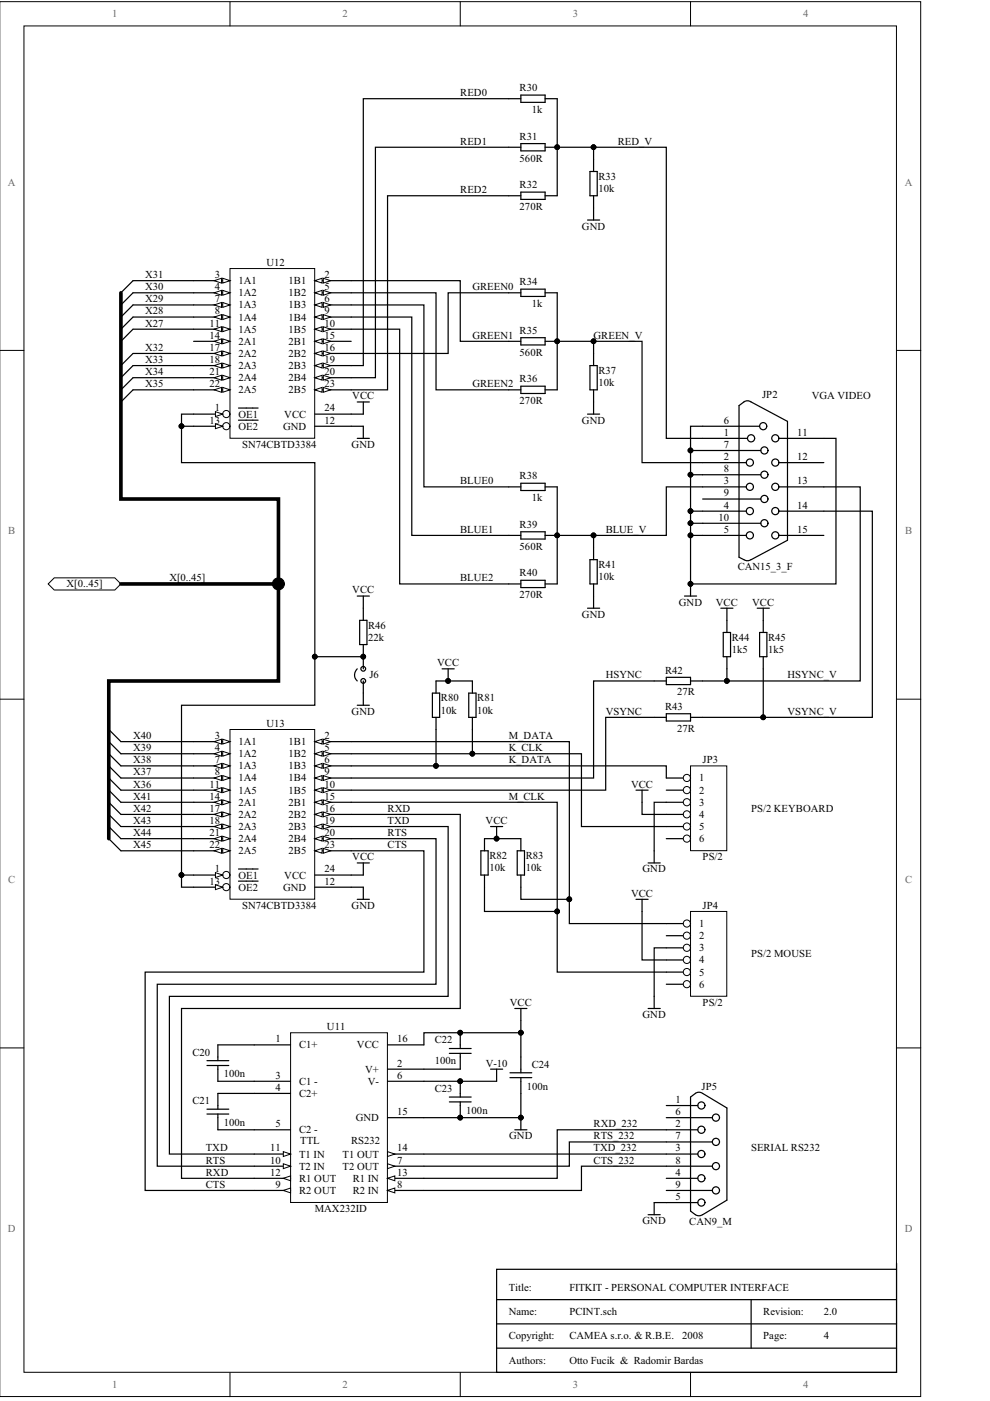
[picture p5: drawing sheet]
<svg xmlns="http://www.w3.org/2000/svg" width="210mm" height="297mm" viewBox="0 0 210 297" stroke-linecap="round" stroke-linejoin="round" font-family="sans-serif">
<path d="M0 .4h195.2v295.7h-195.2z" fill="none" stroke="#000" stroke-width=".21"/>
<path d="M5.1 5.5h185v285.5h-185z" fill="#fff"/>
<g fill="none" stroke="#000" stroke-width=".21">
<path d="M5.1 5.5h185v285.5h-185zM48.8 .4v5.1M97.6 .4v5.1M146.4 .4v5.1M0 74.3h5.1M190.1 74.3h5.1M0 148.2h5.1M190.1 148.2h5.1M0 222.2h5.1M190.1 222.2h5.1M48.8 291v5.1M97.6 291v5.1"/>
<path d="M146.4 291v5.1"/>
<circle cx="118.1" cy="31.2" r=".5"/>
<circle cx="125.8" cy="31.2" r=".5"/>
<circle cx="118.1" cy="72.4" r=".5"/>
<circle cx="125.8" cy="72.4" r=".5"/>
<circle cx="38.5" cy="90.4" r=".5"/>
<circle cx="146.4" cy="95.5" r=".5"/>
<circle cx="118.1" cy="113.5" r=".5"/>
<circle cx="125.8" cy="113.5" r=".5"/>
<circle cx="146.4" cy="100.6" r=".5"/>
<circle cx="146.4" cy="113.5" r=".5"/>
<circle cx="146.4" cy="110.9" r=".5"/>
<circle cx="146.4" cy="108.4" r=".5"/>
<circle cx="66.7" cy="139.2" r=".5"/>
<circle cx="77" cy="139.2" r=".5"/>
<circle cx="146.4" cy="123.8" r=".5"/>
<circle cx="95" cy="144.4" r=".5"/>
<circle cx="100.1" cy="159.8" r=".5"/>
<circle cx="154.1" cy="144.4" r=".5"/>
<circle cx="161.8" cy="152.1" r=".5"/>
<circle cx="92.4" cy="162.4" r=".5"/>
<circle cx="105.3" cy="177.8" r=".5"/>
<circle cx="38.5" cy="185.5" r=".5"/>
<circle cx="118.1" cy="193.2" r=".5"/>
<circle cx="120.7" cy="190.7" r=".5"/>
<circle cx="97.6" cy="219" r=".5"/>
<circle cx="110.4" cy="219" r=".5"/>
<circle cx="97.6" cy="229.2" r=".5"/>
<circle cx="97.6" cy="237" r=".5"/>
<circle cx="110.4" cy="237" r=".5"/>
</g>
<g fill="#000">
<circle cx="118.1" cy="31.2" r=".5"/>
<circle cx="125.8" cy="31.2" r=".5"/>
<circle cx="118.1" cy="72.4" r=".5"/>
<circle cx="125.8" cy="72.4" r=".5"/>
<circle cx="38.5" cy="90.4" r=".5"/>
<circle cx="146.4" cy="95.5" r=".5"/>
<circle cx="118.1" cy="113.5" r=".5"/>
<circle cx="125.8" cy="113.5" r=".5"/>
<circle cx="146.4" cy="100.6" r=".5"/>
<circle cx="146.4" cy="113.5" r=".5"/>
<circle cx="146.4" cy="110.9" r=".5"/>
<circle cx="146.4" cy="108.4" r=".5"/>
<circle cx="66.7" cy="139.2" r=".5"/>
<circle cx="77" cy="139.2" r=".5"/>
<circle cx="146.4" cy="123.8" r=".5"/>
<circle cx="95" cy="144.4" r=".5"/>
<circle cx="100.1" cy="159.8" r=".5"/>
<circle cx="154.1" cy="144.4" r=".5"/>
<circle cx="161.8" cy="152.1" r=".5"/>
<circle cx="92.4" cy="162.4" r=".5"/>
<circle cx="105.3" cy="177.8" r=".5"/>
<circle cx="38.5" cy="185.5" r=".5"/>
<circle cx="118.1" cy="193.2" r=".5"/>
<circle cx="120.7" cy="190.7" r=".5"/>
<circle cx="97.6" cy="219" r=".5"/>
<circle cx="110.4" cy="219" r=".5"/>
<circle cx="97.6" cy="229.2" r=".5"/>
<circle cx="97.6" cy="237" r=".5"/>
<circle cx="110.4" cy="237" r=".5"/>
</g>
<g fill="none" stroke="#000" stroke-width=".26">
<path d="M107.9 20.9h2.5M107.9 31.2h2.5M110.4 20.2h5.2v1.5h-5.2zM110.4 30.4h5.2v1.6h-5.2zM115.6 20.9h2.5M115.6 31.2h2.5M125.1 36.4h1.5v5.1h-1.5zM125.9 31.2v5.2M124.6 46.6h2.5M125.9 41.5v5.1M125.1 77.5h1.5v5.2h-1.5zM125.9 72.4v5.1"/>
<path d="M124.6 87.8h2.5M125.9 82.7v5.1M125.1 118.7h1.5v5.1h-1.5zM125.9 113.5v5.2M124.6 128.9h2.5M125.9 123.8v5.1M138.7 144.4h2.6M138.7 152.1h2.6M141.3 143.6h5.1v1.6h-5.1zM141.3 151.3h5.1v1.6h-5.1zM146.4 144.4h2.6M146.4 152.1h2.6"/>
</g>
<path d="M11.5 122.5h12.8l1.3 1.3-1.3 1.3h-12.8l-1.3-1.3z" fill-rule="evenodd" fill="#fff"/>
<g fill="none" stroke="#000" stroke-width=".21">
<path d="M11.5 122.5h12.8l1.3 1.3-1.3 1.3h-12.8l-1.3-1.3z"/>
<circle cx="146.4" cy="95.5" r=".5"/>
<circle cx="146.4" cy="100.6" r=".5"/>
<circle cx="146.4" cy="113.5" r=".5"/>
<circle cx="146.4" cy="110.9" r=".5"/>
<circle cx="146.4" cy="108.4" r=".5"/>
<circle cx="146.4" cy="123.8" r=".5"/>
</g>
<g fill="none" stroke="#000" stroke-width=".26">
<path d="M118.1 31.2h23.2v61.7h17.2M118.1 72.4h18v25.7h22.1M146.4 95.5h14.9M149 90.4h12.1M159.3 85.2a1.27 1.27 0 0 0-1.6 0l-1 .8v32.1l1 .6M159.3 85.2l7.7 4.1v25.2l-7.7 4.2M165.2 92.9h9.5M165.2 98.1h9.5M146.4 100.7h14.9M146.4 108.4h11.8M146.4 110.9h14.9M146.4 113.5h11.8"/>
<path d="M149 105.8h12.3M158.2 103.2h-16.9v10.3h-23.2M159.2 118.6a1.27 1.27 0 0 1-1.5 0M165.2 103.2h17.2v41.2h-33.4M165.2 108.4h19.8v43.7h-36M165.2 113.5h9.5M145.1 126.4h2.6M146.4 123.8v2.6"/>
<circle cx="159" cy="98.1" r=".76"/>
<circle cx="159.2" cy="92.9" r=".76"/>
<circle cx="161.8" cy="90.4" r=".76"/>
<circle cx="162.1" cy="95.5" r=".76"/>
<circle cx="164.4" cy="98.1" r=".76"/>
<circle cx="164.4" cy="92.9" r=".76"/>
<circle cx="159" cy="113.5" r=".76"/>
<circle cx="159" cy="108.4" r=".76"/>
<circle cx="159" cy="103.2" r=".76"/>
<circle cx="162.1" cy="105.8" r=".76"/>
<circle cx="162.1" cy="110.9" r=".76"/>
<circle cx="162.1" cy="100.6" r=".76"/>
<circle cx="164.4" cy="113.5" r=".76"/>
<circle cx="164.4" cy="108.4" r=".76"/>
<circle cx="164.4" cy="103.2" r=".76"/>
</g>
<g fill="#000">
<circle cx="146.4" cy="95.5" r=".5"/>
<circle cx="146.4" cy="100.6" r=".5"/>
<circle cx="146.4" cy="113.5" r=".5"/>
<circle cx="146.4" cy="110.9" r=".5"/>
<circle cx="146.4" cy="108.4" r=".5"/>
<circle cx="146.4" cy="123.8" r=".5"/>
</g>
<path d="M146.4 162.4h7.7v18h-7.7z" fill="#fff"/>
<path d="M146.4 162.4h7.7v18h-7.7z" fill="none" stroke="#000" stroke-width=".21"/>
<path d="M141.3 165h5.1" fill="none" stroke="#000" stroke-width=".26"/>
<circle cx="145.6" cy="164.9" r=".76" fill="#fff"/>
<circle cx="145.6" cy="164.9" r=".76" fill="none" stroke="#000" stroke-width=".21"/>
<path d="M141.3 167.5h5.1" fill="none" stroke="#000" stroke-width=".26"/>
<circle cx="145.6" cy="167.5" r=".76" fill="#fff"/>
<circle cx="145.6" cy="167.5" r=".76" fill="none" stroke="#000" stroke-width=".21"/>
<path d="M141.3 170.1h5.1" fill="none" stroke="#000" stroke-width=".26"/>
<circle cx="145.6" cy="170.1" r=".76" fill="#fff"/>
<circle cx="145.6" cy="170.1" r=".76" fill="none" stroke="#000" stroke-width=".21"/>
<path d="M141.3 172.7h5.1" fill="none" stroke="#000" stroke-width=".26"/>
<circle cx="145.6" cy="172.7" r=".76" fill="#fff"/>
<circle cx="145.6" cy="172.7" r=".76" fill="none" stroke="#000" stroke-width=".21"/>
<path d="M141.3 175.2h5.1" fill="none" stroke="#000" stroke-width=".26"/>
<circle cx="145.6" cy="175.2" r=".76" fill="#fff"/>
<circle cx="145.6" cy="175.2" r=".76" fill="none" stroke="#000" stroke-width=".21"/>
<path d="M141.3 177.8h5.1" fill="none" stroke="#000" stroke-width=".26"/>
<circle cx="145.6" cy="177.8" r=".76" fill="#fff"/>
<circle cx="145.6" cy="177.8" r=".76" fill="none" stroke="#000" stroke-width=".21"/>
<path d="M146.4 193.2h7.7v18h-7.7z" fill="#fff"/>
<path d="M146.4 193.2h7.7v18h-7.7z" fill="none" stroke="#000" stroke-width=".21"/>
<path d="M141.3 195.8h5.1" fill="none" stroke="#000" stroke-width=".26"/>
<circle cx="145.6" cy="195.8" r=".76" fill="#fff"/>
<circle cx="145.6" cy="195.8" r=".76" fill="none" stroke="#000" stroke-width=".21"/>
<path d="M141.3 198.4h5.1" fill="none" stroke="#000" stroke-width=".26"/>
<circle cx="145.6" cy="198.4" r=".76" fill="#fff"/>
<circle cx="145.6" cy="198.4" r=".76" fill="none" stroke="#000" stroke-width=".21"/>
<path d="M141.3 201h5.1" fill="none" stroke="#000" stroke-width=".26"/>
<circle cx="145.6" cy="200.9" r=".76" fill="#fff"/>
<circle cx="145.6" cy="200.9" r=".76" fill="none" stroke="#000" stroke-width=".21"/>
<path d="M141.3 203.5h5.1" fill="none" stroke="#000" stroke-width=".26"/>
<circle cx="145.6" cy="203.5" r=".76" fill="#fff"/>
<circle cx="145.6" cy="203.5" r=".76" fill="none" stroke="#000" stroke-width=".21"/>
<path d="M141.3 206.1h5.1" fill="none" stroke="#000" stroke-width=".26"/>
<circle cx="145.6" cy="206.1" r=".76" fill="#fff"/>
<circle cx="145.6" cy="206.1" r=".76" fill="none" stroke="#000" stroke-width=".21"/>
<path d="M141.3 208.7h5.1" fill="none" stroke="#000" stroke-width=".26"/>
<circle cx="145.6" cy="208.7" r=".76" fill="#fff"/>
<circle cx="145.6" cy="208.7" r=".76" fill="none" stroke="#000" stroke-width=".21"/>
<g fill="none" stroke="#000" stroke-width=".26">
<path d="M107.9 41.5h2.5M110.4 40.7h5.2v1.6h-5.2zM115.6 41.5h2.5M107.9 62.1h2.5M107.9 72.4h2.5M110.4 61.3h5.2v1.6h-5.2zM110.4 71.6h5.2v1.5h-5.2zM115.6 62.1h2.5M115.6 72.4h2.5M107.9 82.7h2.5M110.4 81.9h5.2v1.5h-5.2zM115.6 82.7h2.5"/>
<path d="M107.9 103.2h2.5M107.9 113.5h2.5M110.4 102.5h5.2v1.5h-5.2zM110.4 112.7h5.2v1.6h-5.2zM115.6 103.2h2.5M115.6 113.5h2.5M107.9 123.8h2.5M110.4 123h5.2v1.6h-5.2zM115.6 123.8h2.5M134.8 167.5h2.6M136.1 167.5v5.2h5.2M141.3 170.1h-2.6v12.9"/>
<path d="M134.8 190.7h2.6M136.1 190.7v12.8h5.2M137.4 183h2.6M137.4 213.8h2.6M141.3 201h-2.6v12.8M141.3 234.4h6.7M141.3 237h9.7M141.3 239.5h6.7M147.4 231.8a1.27 1.27 0 0 1 1.6 0l5.1 3.1v19.6l-5.1 3M147.4 231.8l-1 .8v24.2l1 .7a1.27 1.27 0 0 0 1.6 0M141.3 242.1h9.7M141.3 244.7h6.7"/>
<path d="M141.3 247.3h9.7M141.3 249.8h6.7M141.3 252.4h9.7M141.3 255h6.7"/>
<circle cx="148.7" cy="234.4" r=".76"/>
<circle cx="148.7" cy="239.5" r=".76"/>
<circle cx="151.8" cy="237" r=".76"/>
<circle cx="148.7" cy="244.7" r=".76"/>
<circle cx="148.7" cy="249.8" r=".76"/>
<circle cx="148.7" cy="255" r=".76"/>
<circle cx="151.8" cy="252.4" r=".76"/>
<circle cx="151.8" cy="242.1" r=".76"/>
<circle cx="151.8" cy="247.2" r=".76"/>
</g>
<path d="M61.6 219h20.5v35.9h-20.5z" fill="#fff"/>
<path d="M61.6 219h20.5v35.9h-20.5z" fill="none" stroke="#000" stroke-width=".21"/>
<path d="M82.2 249.8h7.7" fill="none" stroke="#000" stroke-width=".26"/>
<path d="M82.2 249.8l1.5-.5v1z" fill="#fff"/>
<path d="M82.2 249.8l1.5-.5v1z" fill="none" stroke="#000" stroke-width=".21"/>
<path d="M82.2 252.4h7.7" fill="none" stroke="#000" stroke-width=".26"/>
<path d="M82.2 252.4l1.5-.5v1z" fill="#fff"/>
<path d="M82.2 252.4l1.5-.5v1z" fill="none" stroke="#000" stroke-width=".21"/>
<path d="M53.9 244.7h7.7" fill="none" stroke="#000" stroke-width=".26"/>
<path d="M60.1 244.2l1.5 .5-1.5 .5z" fill="#fff"/>
<path d="M60.1 244.2l1.5 .5-1.5 .5z" fill="none" stroke="#000" stroke-width=".21"/>
<path d="M53.9 247.3h7.7" fill="none" stroke="#000" stroke-width=".26"/>
<path d="M60.1 246.7l1.5 .6-1.5 .5z" fill="#fff"/>
<path d="M60.1 246.7l1.5 .6-1.5 .5z" fill="none" stroke="#000" stroke-width=".21"/>
<path d="M82.2 237h7.7M82.2 226.7h7.7M82.2 229.3h7.7M82.2 221.5h7.7M53.9 249.8h7.7" fill="none" stroke="#000" stroke-width=".26"/>
<path d="M60.1 249.8l1.5-.5v1z" fill="#fff"/>
<path d="M60.1 249.8l1.5-.5v1z" fill="none" stroke="#000" stroke-width=".21"/>
<path d="M53.9 252.4h7.7" fill="none" stroke="#000" stroke-width=".26"/>
<path d="M60.1 252.4l1.5-.5v1z" fill="#fff"/>
<path d="M60.1 252.4l1.5-.5v1z" fill="none" stroke="#000" stroke-width=".21"/>
<path d="M82.2 244.7h7.7" fill="none" stroke="#000" stroke-width=".26"/>
<path d="M82.2 244.2l1.5 .5-1.5 .5z" fill="#fff"/>
<path d="M82.2 244.2l1.5 .5-1.5 .5z" fill="none" stroke="#000" stroke-width=".21"/>
<path d="M82.2 247.3h7.7" fill="none" stroke="#000" stroke-width=".26"/>
<path d="M82.2 246.7l1.5 .6-1.5 .5z" fill="#fff"/>
<g fill="none" stroke="#000" stroke-width=".21">
<path d="M82.2 246.7l1.5 .6-1.5 .5z"/>
<circle cx="110.4" cy="219" r=".5"/>
<circle cx="110.4" cy="237" r=".5"/>
</g>
<g fill="none" stroke="#000" stroke-width=".26">
<path d="M97.6 219v3.3M109.1 213.8h2.6M110.4 219h-20.5v2.5M110.4 213.8v13.7M43.9 225.9h4.6M43.9 224.9h4.6M43.9 236.2h4.6M43.9 235.2h4.6M46.2 225.9v3.4h15.4M46.2 236.2v3.3h15.4M61.6 221.5h-15.4v3.4M61.6 231.8h-15.4v3.4"/>
<path d="M95.3 233.6h4.6M95.3 232.6h4.6M95.3 223.3h4.6M95.3 222.3h4.6M97.6 223.3v3.4M97.6 229.3v3.3M97.6 233.6v3.4M108.1 228.5h4.6M108.1 227.5h4.6M109.1 239.5h2.6M110.4 228.5v8.5h-20.5M110.4 237v2.5"/>
<path d="M141.3 239.5h-23.2v10.3h-28.2M89.9 244.7h51.4M137.4 257.5h2.6M141.3 242.1h-20.6v5.2h-30.8M141.3 247.3h-18v5.1h-33.4M141.3 255h-2.6v2.5"/>
</g>
<g fill="#000">
<circle cx="110.4" cy="219" r=".5"/>
<circle cx="110.4" cy="237" r=".5"/>
</g>
<path d="M48.8 154.7h17.9v35.9h-17.9z" fill="#fff"/>
<path d="M48.8 154.7h17.9v35.9h-17.9z" fill="none" stroke="#000" stroke-width=".21"/>
<path d="M66.8 157.2h7.7" fill="none" stroke="#000" stroke-width=".26"/>
<path d="M66.8 157.2l1.5-.5v1.1z" fill="#fff"/>
<path d="M66.8 157.2l1.5-.5v1.1z" fill="none" stroke="#000" stroke-width=".21"/>
<path d="M68.5 156.7l1.6 .5-1.6 .6z" fill="#fff"/>
<path d="M68.5 156.7l1.6 .5-1.6 .6z" fill="none" stroke="#000" stroke-width=".21"/>
<path d="M66.8 180.4h7.7" fill="none" stroke="#000" stroke-width=".26"/>
<path d="M66.8 180.4l1.5-.5v1z" fill="#fff"/>
<path d="M66.8 180.4l1.5-.5v1z" fill="none" stroke="#000" stroke-width=".21"/>
<path d="M68.5 179.9l1.6 .5-1.6 .5z" fill="#fff"/>
<path d="M68.5 179.9l1.6 .5-1.6 .5z" fill="none" stroke="#000" stroke-width=".21"/>
<path d="M66.8 159.8h7.7" fill="none" stroke="#000" stroke-width=".26"/>
<path d="M66.8 159.8l1.5-.5v1z" fill="#fff"/>
<path d="M66.8 159.8l1.5-.5v1z" fill="none" stroke="#000" stroke-width=".21"/>
<path d="M68.5 159.3l1.6 .5-1.6 .5z" fill="#fff"/>
<path d="M68.5 159.3l1.6 .5-1.6 .5z" fill="none" stroke="#000" stroke-width=".21"/>
<path d="M66.8 177.8h7.7" fill="none" stroke="#000" stroke-width=".26"/>
<path d="M66.8 177.8l1.5-.5v1z" fill="#fff"/>
<path d="M66.8 177.8l1.5-.5v1z" fill="none" stroke="#000" stroke-width=".21"/>
<path d="M68.5 177.3l1.6 .5-1.6 .5z" fill="#fff"/>
<path d="M68.5 177.3l1.6 .5-1.6 .5z" fill="none" stroke="#000" stroke-width=".21"/>
<path d="M66.8 162.4h7.7" fill="none" stroke="#000" stroke-width=".26"/>
<path d="M66.8 162.4l1.5-.5v1z" fill="#fff"/>
<path d="M66.8 162.4l1.5-.5v1z" fill="none" stroke="#000" stroke-width=".21"/>
<path d="M68.5 161.9l1.6 .5-1.6 .5z" fill="#fff"/>
<path d="M68.5 161.9l1.6 .5-1.6 .5z" fill="none" stroke="#000" stroke-width=".21"/>
<path d="M66.8 175.2h7.7" fill="none" stroke="#000" stroke-width=".26"/>
<path d="M66.8 175.2l1.5-.5v1.1z" fill="#fff"/>
<path d="M66.8 175.2l1.5-.5v1.1z" fill="none" stroke="#000" stroke-width=".21"/>
<path d="M68.5 174.7l1.6 .5-1.6 .6z" fill="#fff"/>
<path d="M68.5 174.7l1.6 .5-1.6 .6z" fill="none" stroke="#000" stroke-width=".21"/>
<path d="M66.8 165h7.7" fill="none" stroke="#000" stroke-width=".26"/>
<path d="M66.8 165l1.5-.6v1.1z" fill="#fff"/>
<path d="M66.8 165l1.5-.6v1.1z" fill="none" stroke="#000" stroke-width=".21"/>
<path d="M68.5 164.4l1.6 .6-1.6 .5z" fill="#fff"/>
<path d="M68.5 164.4l1.6 .6-1.6 .5z" fill="none" stroke="#000" stroke-width=".21"/>
<path d="M66.8 172.7h7.7" fill="none" stroke="#000" stroke-width=".26"/>
<path d="M66.8 172.7l1.5-.5v1z" fill="#fff"/>
<path d="M66.8 172.7l1.5-.5v1z" fill="none" stroke="#000" stroke-width=".21"/>
<path d="M68.5 172.2l1.6 .5-1.6 .5z" fill="#fff"/>
<path d="M68.5 172.2l1.6 .5-1.6 .5z" fill="none" stroke="#000" stroke-width=".21"/>
<path d="M66.8 167.5h7.7" fill="none" stroke="#000" stroke-width=".26"/>
<path d="M66.8 167.5l1.5-.5v1z" fill="#fff"/>
<path d="M66.8 167.5l1.5-.5v1z" fill="none" stroke="#000" stroke-width=".21"/>
<path d="M68.5 167l1.6 .5-1.6 .5z" fill="#fff"/>
<path d="M68.5 167l1.6 .5-1.6 .5z" fill="none" stroke="#000" stroke-width=".21"/>
<path d="M66.8 170.1h7.7" fill="none" stroke="#000" stroke-width=".26"/>
<path d="M66.8 170.1l1.5-.5v1z" fill="#fff"/>
<path d="M66.8 170.1l1.5-.5v1z" fill="none" stroke="#000" stroke-width=".21"/>
<path d="M68.5 169.6l1.6 .5-1.6 .5z" fill="#fff"/>
<path d="M68.5 169.6l1.6 .5-1.6 .5z" fill="none" stroke="#000" stroke-width=".21"/>
<path d="M41.1 185.5h7.7" fill="none" stroke="#000" stroke-width=".26"/>
<circle cx="48" cy="185.5" r=".76" fill="#fff"/>
<circle cx="48" cy="185.5" r=".76" fill="none" stroke="#000" stroke-width=".21"/>
<path d="M45.7 185l1.5 .5-1.5 .5z" fill="#fff"/>
<path d="M45.7 185l1.5 .5-1.5 .5z" fill="none" stroke="#000" stroke-width=".21"/>
<path d="M41.1 188.1h7.7M50.6 184.2h4.1" fill="none" stroke="#000" stroke-width=".26"/>
<circle cx="48" cy="188.1" r=".76" fill="#fff"/>
<circle cx="48" cy="188.1" r=".76" fill="none" stroke="#000" stroke-width=".21"/>
<path d="M45.7 187.6l1.5 .5-1.5 .5z" fill="#fff"/>
<path d="M45.7 187.6l1.5 .5-1.5 .5z" fill="none" stroke="#000" stroke-width=".21"/>
<path d="M41.1 157.2h7.7M50.6 186.8h4.1M66.8 185.5h7.7M66.8 188.1h7.7" fill="none" stroke="#000" stroke-width=".26"/>
<path d="M47.2 156.7l1.6 .5-1.6 .6z" fill="#fff"/>
<path d="M47.2 156.7l1.6 .5-1.6 .6z" fill="none" stroke="#000" stroke-width=".21"/>
<path d="M45.4 157.2l1.6-.5v1.1z" fill="#fff"/>
<path d="M45.4 157.2l1.6-.5v1.1z" fill="none" stroke="#000" stroke-width=".21"/>
<path d="M41.1 180.4h7.7" fill="none" stroke="#000" stroke-width=".26"/>
<path d="M47.2 179.9l1.6 .5-1.6 .5z" fill="#fff"/>
<path d="M47.2 179.9l1.6 .5-1.6 .5z" fill="none" stroke="#000" stroke-width=".21"/>
<path d="M45.4 180.4l1.6-.5v1z" fill="#fff"/>
<path d="M45.4 180.4l1.6-.5v1z" fill="none" stroke="#000" stroke-width=".21"/>
<path d="M41.1 159.8h7.7" fill="none" stroke="#000" stroke-width=".26"/>
<path d="M47.2 159.3l1.6 .5-1.6 .5z" fill="#fff"/>
<path d="M47.2 159.3l1.6 .5-1.6 .5z" fill="none" stroke="#000" stroke-width=".21"/>
<path d="M45.4 159.8l1.6-.5v1z" fill="#fff"/>
<path d="M45.4 159.8l1.6-.5v1z" fill="none" stroke="#000" stroke-width=".21"/>
<path d="M41.1 177.8h7.7" fill="none" stroke="#000" stroke-width=".26"/>
<path d="M47.2 177.3l1.6 .5-1.6 .5z" fill="#fff"/>
<path d="M47.2 177.3l1.6 .5-1.6 .5z" fill="none" stroke="#000" stroke-width=".21"/>
<path d="M45.4 177.8l1.6-.5v1z" fill="#fff"/>
<path d="M45.4 177.8l1.6-.5v1z" fill="none" stroke="#000" stroke-width=".21"/>
<path d="M41.1 162.4h7.7" fill="none" stroke="#000" stroke-width=".26"/>
<path d="M47.2 161.9l1.6 .5-1.6 .5z" fill="#fff"/>
<path d="M47.2 161.9l1.6 .5-1.6 .5z" fill="none" stroke="#000" stroke-width=".21"/>
<path d="M45.4 162.4l1.6-.5v1z" fill="#fff"/>
<path d="M45.4 162.4l1.6-.5v1z" fill="none" stroke="#000" stroke-width=".21"/>
<path d="M41.1 175.2h7.7" fill="none" stroke="#000" stroke-width=".26"/>
<path d="M47.2 174.7l1.6 .5-1.6 .6z" fill="#fff"/>
<path d="M47.2 174.7l1.6 .5-1.6 .6z" fill="none" stroke="#000" stroke-width=".21"/>
<path d="M45.4 175.2l1.6-.5v1.1z" fill="#fff"/>
<path d="M45.4 175.2l1.6-.5v1.1z" fill="none" stroke="#000" stroke-width=".21"/>
<path d="M41.1 165h7.7" fill="none" stroke="#000" stroke-width=".26"/>
<path d="M47.2 164.4l1.6 .6-1.6 .5z" fill="#fff"/>
<path d="M47.2 164.4l1.6 .6-1.6 .5z" fill="none" stroke="#000" stroke-width=".21"/>
<path d="M45.4 165l1.6-.6v1.1z" fill="#fff"/>
<path d="M45.4 165l1.6-.6v1.1z" fill="none" stroke="#000" stroke-width=".21"/>
<path d="M41.1 172.7h7.7" fill="none" stroke="#000" stroke-width=".26"/>
<path d="M47.2 172.2l1.6 .5-1.6 .5z" fill="#fff"/>
<path d="M47.2 172.2l1.6 .5-1.6 .5z" fill="none" stroke="#000" stroke-width=".21"/>
<path d="M45.4 172.7l1.6-.5v1z" fill="#fff"/>
<path d="M45.4 172.7l1.6-.5v1z" fill="none" stroke="#000" stroke-width=".21"/>
<path d="M41.1 167.5h7.7" fill="none" stroke="#000" stroke-width=".26"/>
<path d="M47.2 167l1.6 .5-1.6 .5z" fill="#fff"/>
<path d="M47.2 167l1.6 .5-1.6 .5z" fill="none" stroke="#000" stroke-width=".21"/>
<path d="M45.4 167.5l1.6-.5v1z" fill="#fff"/>
<path d="M45.4 167.5l1.6-.5v1z" fill="none" stroke="#000" stroke-width=".21"/>
<path d="M41.1 170.1h7.7" fill="none" stroke="#000" stroke-width=".26"/>
<path d="M47.2 169.6l1.6 .5-1.6 .5z" fill="#fff"/>
<path d="M47.2 169.6l1.6 .5-1.6 .5z" fill="none" stroke="#000" stroke-width=".21"/>
<path d="M45.4 170.1l1.6-.5v1z" fill="#fff"/>
<path d="M45.4 170.1l1.6-.5v1z" fill="none" stroke="#000" stroke-width=".21"/>
<g fill="none" stroke="#000" stroke-width=".26">
<path d="M118.1 20.9v20.6M118.1 62.1v20.6M118.1 103.2v20.6M152.8 128.9h2.6M153.3 134.1h1.6v5.1h-1.6zM154.1 128.9v5.2M154.1 139.2v5.2M160.5 128.9h2.6M161.1 134.1h1.5v5.1h-1.5zM161.8 128.9v5.2M161.8 139.2v12.9M74.5 159.8h48.8v15.4h18"/>
<path d="M74.5 157.2h46.2v38.6h20.6M74.5 170.1h43.6v36h23.2M74.5 188.1h2.5v2.6M75.7 190.7h2.6M75.7 183h2.6M77 183v2.5h-2.5"/>
</g>
<path d="M48.8 56.9h17.9v36h-17.9z" fill="#fff"/>
<path d="M48.8 56.9h17.9v36h-17.9z" fill="none" stroke="#000" stroke-width=".21"/>
<path d="M66.8 59.5h7.7" fill="none" stroke="#000" stroke-width=".26"/>
<path d="M66.8 59.5l1.5-.5v1z" fill="#fff"/>
<path d="M66.8 59.5l1.5-.5v1z" fill="none" stroke="#000" stroke-width=".21"/>
<path d="M68.5 59l1.6 .5-1.6 .5z" fill="#fff"/>
<path d="M68.5 59l1.6 .5-1.6 .5z" fill="none" stroke="#000" stroke-width=".21"/>
<path d="M66.8 82.7h7.7" fill="none" stroke="#000" stroke-width=".26"/>
<path d="M66.8 82.7l1.5-.6v1.1z" fill="#fff"/>
<path d="M66.8 82.7l1.5-.6v1.1z" fill="none" stroke="#000" stroke-width=".21"/>
<path d="M68.5 82.1l1.6 .6-1.6 .5z" fill="#fff"/>
<path d="M68.5 82.1l1.6 .6-1.6 .5z" fill="none" stroke="#000" stroke-width=".21"/>
<path d="M66.8 62.1h7.7" fill="none" stroke="#000" stroke-width=".26"/>
<path d="M66.8 62.1l1.5-.5v1z" fill="#fff"/>
<path d="M66.8 62.1l1.5-.5v1z" fill="none" stroke="#000" stroke-width=".21"/>
<path d="M68.5 61.6l1.6 .5-1.6 .5z" fill="#fff"/>
<path d="M68.5 61.6l1.6 .5-1.6 .5z" fill="none" stroke="#000" stroke-width=".21"/>
<path d="M66.8 80.1h7.7" fill="none" stroke="#000" stroke-width=".26"/>
<path d="M66.8 80.1l1.5-.5v1z" fill="#fff"/>
<path d="M66.8 80.1l1.5-.5v1z" fill="none" stroke="#000" stroke-width=".21"/>
<path d="M68.5 79.6l1.6 .5-1.6 .5z" fill="#fff"/>
<path d="M68.5 79.6l1.6 .5-1.6 .5z" fill="none" stroke="#000" stroke-width=".21"/>
<path d="M66.8 64.7h7.7" fill="none" stroke="#000" stroke-width=".26"/>
<path d="M66.8 64.7l1.5-.6v1.1z" fill="#fff"/>
<path d="M66.8 64.7l1.5-.6v1.1z" fill="none" stroke="#000" stroke-width=".21"/>
<path d="M68.5 64.1l1.6 .6-1.6 .5z" fill="#fff"/>
<path d="M68.5 64.1l1.6 .6-1.6 .5z" fill="none" stroke="#000" stroke-width=".21"/>
<path d="M66.8 77.5h7.7" fill="none" stroke="#000" stroke-width=".26"/>
<path d="M66.8 77.5l1.5-.5v1z" fill="#fff"/>
<path d="M66.8 77.5l1.5-.5v1z" fill="none" stroke="#000" stroke-width=".21"/>
<path d="M68.5 77l1.6 .5-1.6 .5z" fill="#fff"/>
<path d="M68.5 77l1.6 .5-1.6 .5z" fill="none" stroke="#000" stroke-width=".21"/>
<path d="M66.8 67.2h7.7" fill="none" stroke="#000" stroke-width=".26"/>
<path d="M66.8 67.2l1.5-.5v1z" fill="#fff"/>
<path d="M66.8 67.2l1.5-.5v1z" fill="none" stroke="#000" stroke-width=".21"/>
<path d="M68.5 66.7l1.6 .5-1.6 .5z" fill="#fff"/>
<path d="M68.5 66.7l1.6 .5-1.6 .5z" fill="none" stroke="#000" stroke-width=".21"/>
<path d="M66.8 74.9h7.7" fill="none" stroke="#000" stroke-width=".26"/>
<path d="M66.8 74.9l1.5-.5v1.1z" fill="#fff"/>
<path d="M66.8 74.9l1.5-.5v1.1z" fill="none" stroke="#000" stroke-width=".21"/>
<path d="M68.5 74.4l1.6 .5-1.6 .6z" fill="#fff"/>
<path d="M68.5 74.4l1.6 .5-1.6 .6z" fill="none" stroke="#000" stroke-width=".21"/>
<path d="M66.8 69.8h7.7" fill="none" stroke="#000" stroke-width=".26"/>
<path d="M66.8 69.8l1.5-.5v1z" fill="#fff"/>
<path d="M66.8 69.8l1.5-.5v1z" fill="none" stroke="#000" stroke-width=".21"/>
<path d="M68.5 69.3l1.6 .5-1.6 .5z" fill="#fff"/>
<path d="M68.5 69.3l1.6 .5-1.6 .5z" fill="none" stroke="#000" stroke-width=".21"/>
<path d="M66.8 72.4h7.7" fill="none" stroke="#000" stroke-width=".26"/>
<path d="M66.8 72.4l1.5-.5v1z" fill="#fff"/>
<path d="M66.8 72.4l1.5-.5v1z" fill="none" stroke="#000" stroke-width=".21"/>
<path d="M68.5 71.9l1.6 .5-1.6 .5z" fill="#fff"/>
<path d="M68.5 71.9l1.6 .5-1.6 .5z" fill="none" stroke="#000" stroke-width=".21"/>
<path d="M41.1 87.8h7.7" fill="none" stroke="#000" stroke-width=".26"/>
<circle cx="48" cy="87.8" r=".76" fill="#fff"/>
<circle cx="48" cy="87.8" r=".76" fill="none" stroke="#000" stroke-width=".21"/>
<path d="M45.7 87.3l1.5 .5-1.5 .5z" fill="#fff"/>
<path d="M45.7 87.3l1.5 .5-1.5 .5z" fill="none" stroke="#000" stroke-width=".21"/>
<path d="M41.1 90.4h7.7M50.6 86.5h4.1" fill="none" stroke="#000" stroke-width=".26"/>
<circle cx="48" cy="90.4" r=".76" fill="#fff"/>
<circle cx="48" cy="90.4" r=".76" fill="none" stroke="#000" stroke-width=".21"/>
<path d="M45.7 89.9l1.5 .5-1.5 .5z" fill="#fff"/>
<path d="M45.7 89.9l1.5 .5-1.5 .5z" fill="none" stroke="#000" stroke-width=".21"/>
<path d="M41.1 59.5h7.7M50.6 89.1h4.1M66.8 87.8h7.7M66.8 90.4h7.7" fill="none" stroke="#000" stroke-width=".26"/>
<path d="M47.2 59l1.6 .5-1.6 .5z" fill="#fff"/>
<path d="M47.2 59l1.6 .5-1.6 .5z" fill="none" stroke="#000" stroke-width=".21"/>
<path d="M45.4 59.5l1.6-.5v1z" fill="#fff"/>
<path d="M45.4 59.5l1.6-.5v1z" fill="none" stroke="#000" stroke-width=".21"/>
<path d="M41.1 82.7h7.7" fill="none" stroke="#000" stroke-width=".26"/>
<path d="M47.2 82.1l1.6 .6-1.6 .5z" fill="#fff"/>
<path d="M47.2 82.1l1.6 .6-1.6 .5z" fill="none" stroke="#000" stroke-width=".21"/>
<path d="M45.4 82.7l1.6-.6v1.1z" fill="#fff"/>
<path d="M45.4 82.7l1.6-.6v1.1z" fill="none" stroke="#000" stroke-width=".21"/>
<path d="M41.1 62.1h7.7" fill="none" stroke="#000" stroke-width=".26"/>
<path d="M47.2 61.6l1.6 .5-1.6 .5z" fill="#fff"/>
<path d="M47.2 61.6l1.6 .5-1.6 .5z" fill="none" stroke="#000" stroke-width=".21"/>
<path d="M45.4 62.1l1.6-.5v1z" fill="#fff"/>
<path d="M45.4 62.1l1.6-.5v1z" fill="none" stroke="#000" stroke-width=".21"/>
<path d="M41.1 80.1h7.7" fill="none" stroke="#000" stroke-width=".26"/>
<path d="M47.2 79.6l1.6 .5-1.6 .5z" fill="#fff"/>
<path d="M47.2 79.6l1.6 .5-1.6 .5z" fill="none" stroke="#000" stroke-width=".21"/>
<path d="M45.4 80.1l1.6-.5v1z" fill="#fff"/>
<path d="M45.4 80.1l1.6-.5v1z" fill="none" stroke="#000" stroke-width=".21"/>
<path d="M41.1 64.7h7.7" fill="none" stroke="#000" stroke-width=".26"/>
<path d="M47.2 64.1l1.6 .6-1.6 .5z" fill="#fff"/>
<path d="M47.2 64.1l1.6 .6-1.6 .5z" fill="none" stroke="#000" stroke-width=".21"/>
<path d="M45.4 64.7l1.6-.6v1.1z" fill="#fff"/>
<path d="M45.4 64.7l1.6-.6v1.1z" fill="none" stroke="#000" stroke-width=".21"/>
<path d="M41.1 77.5h7.7" fill="none" stroke="#000" stroke-width=".26"/>
<path d="M47.2 77l1.6 .5-1.6 .5z" fill="#fff"/>
<path d="M47.2 77l1.6 .5-1.6 .5z" fill="none" stroke="#000" stroke-width=".21"/>
<path d="M45.4 77.5l1.6-.5v1z" fill="#fff"/>
<path d="M45.4 77.5l1.6-.5v1z" fill="none" stroke="#000" stroke-width=".21"/>
<path d="M41.1 67.2h7.7" fill="none" stroke="#000" stroke-width=".26"/>
<path d="M47.2 66.7l1.6 .5-1.6 .5z" fill="#fff"/>
<path d="M47.2 66.7l1.6 .5-1.6 .5z" fill="none" stroke="#000" stroke-width=".21"/>
<path d="M45.4 67.2l1.6-.5v1z" fill="#fff"/>
<path d="M45.4 67.2l1.6-.5v1z" fill="none" stroke="#000" stroke-width=".21"/>
<path d="M41.1 74.9h7.7" fill="none" stroke="#000" stroke-width=".26"/>
<path d="M47.2 74.4l1.6 .5-1.6 .6z" fill="#fff"/>
<path d="M47.2 74.4l1.6 .5-1.6 .6z" fill="none" stroke="#000" stroke-width=".21"/>
<path d="M45.4 74.9l1.6-.5v1.1z" fill="#fff"/>
<path d="M45.4 74.9l1.6-.5v1.1z" fill="none" stroke="#000" stroke-width=".21"/>
<path d="M41.1 69.8h7.7" fill="none" stroke="#000" stroke-width=".26"/>
<path d="M47.2 69.3l1.6 .5-1.6 .5z" fill="#fff"/>
<path d="M47.2 69.3l1.6 .5-1.6 .5z" fill="none" stroke="#000" stroke-width=".21"/>
<path d="M45.4 69.8l1.6-.5v1z" fill="#fff"/>
<path d="M45.4 69.8l1.6-.5v1z" fill="none" stroke="#000" stroke-width=".21"/>
<path d="M41.1 72.4h7.7" fill="none" stroke="#000" stroke-width=".26"/>
<path d="M47.2 71.9l1.6 .5-1.6 .5z" fill="#fff"/>
<path d="M47.2 71.9l1.6 .5-1.6 .5z" fill="none" stroke="#000" stroke-width=".21"/>
<path d="M45.4 72.4l1.6-.5v1z" fill="#fff"/>
<g fill="none" stroke="#000" stroke-width=".21">
<path d="M45.4 72.4l1.6-.5v1z"/>
<circle cx="118.1" cy="31.2" r=".5"/>
<circle cx="125.8" cy="31.2" r=".5"/>
<circle cx="118.1" cy="72.4" r=".5"/>
<circle cx="125.8" cy="72.4" r=".5"/>
<circle cx="38.5" cy="90.4" r=".5"/>
<circle cx="118.1" cy="113.5" r=".5"/>
<circle cx="125.8" cy="113.5" r=".5"/>
<circle cx="59" cy="123.8" r="1.27"/>
<circle cx="59" cy="123.8" r=".76"/>
<circle cx="66.7" cy="139.2" r=".5"/>
<circle cx="77" cy="139.2" r=".5"/>
<circle cx="95" cy="144.4" r=".5"/>
<circle cx="100.1" cy="159.8" r=".5"/>
<circle cx="154.1" cy="144.4" r=".5"/>
<circle cx="161.8" cy="152.1" r=".5"/>
<circle cx="92.4" cy="162.4" r=".5"/>
<circle cx="105.3" cy="177.8" r=".5"/>
<circle cx="38.5" cy="185.5" r=".5"/>
<circle cx="118.1" cy="193.2" r=".5"/>
<circle cx="120.7" cy="190.7" r=".5"/>
<circle cx="97.6" cy="219" r=".5"/>
<circle cx="97.6" cy="229.2" r=".5"/>
<circle cx="97.6" cy="237" r=".5"/>
</g>
<g fill="none" stroke="#000" stroke-width=".26">
<path d="M107.9 20.9h-30.9v56.6h-2.5M107.9 31.2h-28.3v48.9h-5.1M41.1 59.5h-12.9l-2.6 2.6M74.5 59.5h23.1v12.9h10.3M107.9 41.5h-25.7v41.2h-7.7M41.1 64.7h-12.9l-2.6 2.5M41.1 67.2h-12.9l-2.6 2.6M41.1 69.8h-12.9l-2.6 2.6M41.1 62.1h-12.9l-2.6 2.6M41.1 74.9h-12.9l-2.6 2.6M41.1 77.5h-12.9l-2.6 2.6M74.5 69.8h10.2v54h23.2"/>
<path d="M74.5 67.2h12.8v46.3h20.6M74.5 64.7h15.4v38.5h18M74.5 62.1h17.9v20.6h15.5M107.9 62.1h-12.9v12.8h-20.5M38.5 90.4h2.6M41.1 87.8h-2.6v10.3h28.3v51.4h-28.3v38.6h2.6M41.1 80.1h-12.9l-2.6 2.6M41.1 82.7h-12.9l-2.6 2.5M74.5 90.4h2.5v2.5M75.7 92.9h2.6M75.7 85.2h2.6M77 85.2v2.6h-2.5"/>
<path d="M149 90.4h-2.6v33.4h30.8v-30.9h-2.5M66.8 139.2h10.2M75.7 126.4h2.6M76.3 131.5h1.5v5.2h-1.5zM77 126.4v5.1M77 136.7v5.1M23.1 154.7l2.5 2.5h15.5M23.1 159.8l2.5 2.6h15.5M23.1 157.2l2.5 2.6h15.5M75.7 141.8l-.3 .5-.2 .7 .1 .8 .4 .6M75.7 149.5h2.6M77 144.4v5.1"/>
<path d="M91.7 147h1.5v5.1h-1.5zM92.4 147v-2.6h7.8v2.6M92.4 152.1v10.3M93.7 141.8h2.6M95 141.8v2.6M99.4 147h1.5v5.1h-1.5zM100.2 152.1v7.7M138.7 144.4h-12.8v20.6h-51.4M138.7 152.1h-10.3v15.4h-53.9M23.1 162.4l2.5 2.6h15.5M23.1 165l2.5 2.5h15.5M23.1 167.5l2.5 2.6h15.5"/>
<path d="M23.1 170.1l2.5 2.6h15.5M23.1 172.7l2.5 2.5h15.5M23.1 175.2l2.5 2.6h15.5M23.1 177.8l2.5 2.6h15.5M74.5 172.7h23.1v41.1h-59.1v36h15.4M74.5 175.2h20.5v36h-59.1v33.5h18M74.5 177.8h17.9v30.9h-59.1v38.6h20.6M74.5 162.4h66.8v2.6M104 175.2h2.6M105.3 175.2v2.6M38.5 185.5h2.6M74.5 180.4h15.4v25.7h-59.1v46.3h23.1"/>
<path d="M102 180.4h1.5v5.1h-1.5zM102.7 185.5v7.7h15.4M102.7 180.4v-2.6h7.7v2.6M109.7 180.4h1.5v5.1h-1.5zM110.4 185.5v5.2h10.3M89.9 226.7h7.7M104 226.7h2.6M105.3 226.7v2.6h-15.4M105.3 275.5h84.8M159.3 275.5v10.3M190.1 267.8v23.2h-84.8v-21.9h84.8M105.3 280.7h84.8"/>
<path d="M105.3 285.8h84.8"/>
<circle cx="77" cy="141.8" r=".5"/>
<circle cx="77" cy="144.4" r=".5"/>
</g>
<path d="M25.6 62.1v43.7h33.4v38.6h-35.9v33.4M25.6 123.8h33.4" fill="none" stroke="#000" stroke-width=".77"/>
<g fill="#000">
<circle cx="118.1" cy="31.2" r=".5"/>
<circle cx="125.8" cy="31.2" r=".5"/>
<circle cx="118.1" cy="72.4" r=".5"/>
<circle cx="125.8" cy="72.4" r=".5"/>
<circle cx="38.5" cy="90.4" r=".5"/>
<circle cx="118.1" cy="113.5" r=".5"/>
<circle cx="125.8" cy="113.5" r=".5"/>
<circle cx="59" cy="123.8" r="1.27"/>
<circle cx="59" cy="123.8" r=".76"/>
<circle cx="66.7" cy="139.2" r=".5"/>
<circle cx="77" cy="139.2" r=".5"/>
<circle cx="95" cy="144.4" r=".5"/>
<circle cx="100.1" cy="159.8" r=".5"/>
<circle cx="154.1" cy="144.4" r=".5"/>
<circle cx="161.8" cy="152.1" r=".5"/>
<circle cx="92.4" cy="162.4" r=".5"/>
<circle cx="105.3" cy="177.8" r=".5"/>
<circle cx="38.5" cy="185.5" r=".5"/>
<circle cx="118.1" cy="193.2" r=".5"/>
<circle cx="120.7" cy="190.7" r=".5"/>
<circle cx="97.6" cy="219" r=".5"/>
<circle cx="97.6" cy="229.2" r=".5"/>
<circle cx="97.6" cy="237" r=".5"/>
</g>
<g font-size="2.3" fill="#696969">
<text x="23.8" y="3.7">1</text>
<text x="72.6" y="3.7">2</text>
<text x="121.4" y="3.7">3</text>
<text x="170.3" y="3.7">4</text>
<text x="1.7" y="39.3">A</text>
<text x="191.8" y="39.3">A</text>
<text x="1.8" y="113.3">B</text>
<text x="191.9" y="113.3">B</text>
<text x="1.8" y="187.2">C</text>
<text x="191.9" y="187.2">C</text>
<text x="1.7" y="261.2">D</text>
<text x="191.8" y="261.2">D</text>
<text x="23.8" y="294.3">1</text>
<text x="72.6" y="294.3">2</text>
<text x="121.4" y="294.3">3</text>
<text x="170.3" y="294.3">4</text>
</g>
<g font-size="2.3">
<text x="97.6" y="20.4">RED0</text>
<text x="110.2" y="19.3">R30</text>
<text x="112.7" y="24">1k</text>
<text x="110.2" y="29.6">R31</text>
<text x="97.6" y="30.7">RED1</text>
<text x="110.2" y="34.3">560R</text>
<text x="131" y="30.7">RED_V</text>
<text x="97.6" y="41">RED2</text>
<text x="110.2" y="39.9">R32</text>
<text x="126.9" y="38.1">R33</text>
<text x="126.9" y="40.7">10k</text>
<text x="110.2" y="44.6">270R</text>
<text x="123.4" y="48.7">GND</text>
<text x="30.8" y="59">X31</text>
<text x="45.6" y="59">3</text>
<text x="56.5" y="56.4">U12</text>
<text x="68.8" y="59">2</text>
<text x="30.8" y="64.1">X29</text>
<text x="30.8" y="61.5">X30</text>
<text x="45.6" y="61.5">4</text>
<text x="45.6" y="64.1">7</text>
<text x="50.6" y="60.2">1A1</text>
<text x="50.6" y="62.8">1A2</text>
<text x="50.6" y="65.4">1A3</text>
<text x="61.2" y="60.2">1B1</text>
<text x="61.2" y="62.8">1B2</text>
<text x="61.2" y="65.4">1B3</text>
<text x="68.8" y="61.5">5</text>
<text x="68.8" y="64.1">6</text>
<text x="100.2" y="61.5">GREEN0</text>
<text x="110.2" y="60.5">R34</text>
<text x="112.7" y="65.1">1k</text>
<text x="30.8" y="69.2">X27</text>
<text x="30.8" y="66.7">X28</text>
<text x="44.4" y="69.2">11</text>
<text x="44.4" y="71.8">14</text>
<text x="45.6" y="66.7">8</text>
<text x="50.6" y="68">1A4</text>
<text x="50.6" y="70.5">1A5</text>
<text x="61.2" y="68">1B4</text>
<text x="61.2" y="70.5">1B5</text>
<text x="68.8" y="66.7">9</text>
<text x="68.8" y="69.2">10</text>
<text x="68.8" y="71.8">15</text>
<text x="100.2" y="71.8">GREEN1</text>
<text x="110.2" y="70.8">R35</text>
<text x="125.9" y="71.8">GREEN_V</text>
<text x="30.8" y="74.4">X32</text>
<text x="30.8" y="77">X33</text>
<text x="44.4" y="77">18</text>
<text x="44.4" y="74.4">17</text>
<text x="50.6" y="75.7">2A2</text>
<text x="50.6" y="73.1">2A1</text>
<text x="61.2" y="75.7">2B2</text>
<text x="61.2" y="73.1">2B1</text>
<text x="68.8" y="77">19</text>
<text x="68.8" y="74.4">16</text>
<text x="110.2" y="75.4">560R</text>
<text x="30.8" y="79.5">X34</text>
<text x="30.8" y="82.1">X35</text>
<text x="44.4" y="82.1">22</text>
<text x="44.4" y="79.5">21</text>
<text x="50.6" y="83.4">2A5</text>
<text x="50.6" y="80.8">2A4</text>
<text x="50.6" y="78.2">2A3</text>
<text x="61.2" y="83.4">2B5</text>
<text x="61.2" y="80.8">2B4</text>
<text x="61.2" y="78.2">2B3</text>
<text x="68.8" y="82.1">23</text>
<text x="68.8" y="79.5">20</text>
<text x="100.2" y="82.1">GREEN2</text>
<text x="110.2" y="81.1">R36</text>
<text x="126.9" y="79.3">R37</text>
<text x="126.9" y="81.8">10k</text>
<text x="44.4" y="89.8">13</text>
<text x="45.6" y="87.2">1</text>
<text x="50.6" y="88.5">OE1</text>
<text x="60.3" y="88.5">VCC</text>
<text x="68.8" y="89.8">12</text>
<text x="68.8" y="87.2">24</text>
<text x="74.7" y="84.7">VCC</text>
<text x="110.2" y="85.7">270R</text>
<text x="123.4" y="89.8">GND</text>
<text x="153.5" y="89.8">6</text>
<text x="161.6" y="84.4">JP2</text>
<text x="172.1" y="84.7">VGA VIDEO</text>
<text x="50.6" y="91.1">OE2</text>
<text x="51.3" y="95">SN74CBTD3384</text>
<text x="60" y="91.1">GND</text>
<text x="74.6" y="95">GND</text>
<text x="153.5" y="92.4">1</text>
<text x="153.5" y="95">7</text>
<text x="169" y="92.4">11</text>
<text x="110.2" y="101.6">R38</text>
<text x="153.5" y="97.5">2</text>
<text x="153.5" y="100.1">8</text>
<text x="169" y="97.5">12</text>
<text x="97.6" y="102.7">BLUE0</text>
<text x="112.7" y="106.3">1k</text>
<text x="153.5" y="102.7">3</text>
<text x="153.5" y="105.2">9</text>
<text x="153.5" y="107.8">4</text>
<text x="169" y="102.7">13</text>
<text x="169" y="107.8">14</text>
<text x="97.6" y="113">BLUE1</text>
<text x="110.2" y="111.9">R39</text>
<text x="128.4" y="113">BLUE_V</text>
<text x="152.4" y="110.4">10</text>
<text x="153.5" y="113">5</text>
<text x="169" y="113">15</text>
<text x="110.2" y="116.6">560R</text>
<text x="14.1" y="124.5">X[0..45]</text>
<text x="35.9" y="123.3">X[0..45]</text>
<text x="74.7" y="125.8">VCC</text>
<text x="97.6" y="123.3">BLUE2</text>
<text x="110.2" y="122.2">R40</text>
<text x="126.9" y="120.4">R41</text>
<text x="126.9" y="123">10k</text>
<text x="156.4" y="120.9">CAN15_3_F</text>
<text x="110.2" y="126.9">270R</text>
<text x="123.4" y="131">GND</text>
<text x="143.9" y="128.4">GND</text>
<text x="151.8" y="128.4">VCC</text>
<text x="159.5" y="128.4">VCC</text>
<text x="78.1" y="133.3">R46</text>
<text x="78.1" y="135.9">22k</text>
<text x="155.1" y="135.9">R44</text>
<text x="162.9" y="135.9">R45</text>
<text x="78.3" y="143.8">J6</text>
<text x="92.7" y="141.3">VCC</text>
<text x="128.4" y="143.8">HSYNC</text>
<text x="141" y="142.8">R42</text>
<text x="155.1" y="138.4">1k5</text>
<text x="162.9" y="138.4">1k5</text>
<text x="167" y="143.8">HSYNC_V</text>
<text x="93.5" y="148.7">R80</text>
<text x="101.2" y="148.7">R81</text>
<text x="143.6" y="147.4">27R</text>
<text x="56.5" y="154.1">U13</text>
<text x="74.6" y="151.5">GND</text>
<text x="93.5" y="151.3">10k</text>
<text x="101.2" y="151.3">10k</text>
<text x="128.4" y="151.5">VSYNC</text>
<text x="141" y="150.5">R43</text>
<text x="143.6" y="155.1">27R</text>
<text x="167" y="151.5">VSYNC_V</text>
<text x="28.2" y="161.8">X38</text>
<text x="28.2" y="159.3">X39</text>
<text x="28.2" y="156.7">X40</text>
<text x="45.6" y="156.7">3</text>
<text x="45.6" y="159.3">4</text>
<text x="45.6" y="161.8">7</text>
<text x="50.6" y="158">1A1</text>
<text x="50.6" y="160.5">1A2</text>
<text x="61.2" y="158">1B1</text>
<text x="61.2" y="160.5">1B2</text>
<text x="68.8" y="156.7">2</text>
<text x="68.8" y="159.3">5</text>
<text x="68.8" y="161.8">6</text>
<text x="107.9" y="161.8">K_DATA</text>
<text x="107.9" y="156.7">M_DATA</text>
<text x="107.9" y="159.3">K_CLK</text>
<text x="149" y="161.8">JP3</text>
<text x="28.2" y="167">X36</text>
<text x="28.2" y="164.4">X37</text>
<text x="44.4" y="167">11</text>
<text x="45.6" y="164.4">8</text>
<text x="50.6" y="163.1">1A3</text>
<text x="50.6" y="165.7">1A4</text>
<text x="61.2" y="163.1">1B3</text>
<text x="61.2" y="165.7">1B4</text>
<text x="68.8" y="164.4">9</text>
<text x="68.8" y="167">10</text>
<text x="133.8" y="167">VCC</text>
<text x="148.2" y="165.7">1</text>
<text x="28.2" y="169.5">X41</text>
<text x="28.2" y="172.1">X42</text>
<text x="44.4" y="172.1">17</text>
<text x="44.4" y="169.5">14</text>
<text x="50.6" y="173.4">2A2</text>
<text x="50.6" y="168.3">1A5</text>
<text x="50.6" y="170.8">2A1</text>
<text x="61.2" y="173.4">2B2</text>
<text x="61.2" y="168.3">1B5</text>
<text x="61.2" y="170.8">2B1</text>
<text x="68.8" y="172.1">16</text>
<text x="68.8" y="169.5">15</text>
<text x="82.2" y="172.1">RXD</text>
<text x="107.9" y="169.5">M_CLK</text>
<text x="148.2" y="168.3">2</text>
<text x="148.2" y="170.8">3</text>
<text x="148.2" y="173.4">4</text>
<text x="159.3" y="172.1">PS/2 KEYBOARD</text>
<text x="28.2" y="174.7">X43</text>
<text x="28.2" y="177.3">X44</text>
<text x="28.2" y="179.8">X45</text>
<text x="44.4" y="179.8">22</text>
<text x="44.4" y="177.3">21</text>
<text x="44.4" y="174.7">18</text>
<text x="50.6" y="178.5">2A4</text>
<text x="50.6" y="176">2A3</text>
<text x="61.2" y="178.5">2B4</text>
<text x="61.2" y="176">2B3</text>
<text x="68.8" y="179.8">23</text>
<text x="68.8" y="177.3">20</text>
<text x="68.8" y="174.7">19</text>
<text x="82.2" y="179.8">CTS</text>
<text x="82.2" y="177.3">RTS</text>
<text x="82.2" y="174.7">TXD</text>
<text x="103" y="174.7">VCC</text>
<text x="148.2" y="176">5</text>
<text x="148.2" y="178.5">6</text>
<text x="45.6" y="185">1</text>
<text x="50.6" y="181.1">2A5</text>
<text x="61.2" y="181.1">2B5</text>
<text x="68.8" y="185">24</text>
<text x="74.7" y="182.4">VCC</text>
<text x="103.8" y="182.1">R82</text>
<text x="103.8" y="184.7">10k</text>
<text x="111.5" y="182.1">R83</text>
<text x="111.5" y="184.7">10k</text>
<text x="136.2" y="185">GND</text>
<text x="149" y="182.4">PS/2</text>
<text x="44.4" y="187.5">13</text>
<text x="50.6" y="186.3">OE1</text>
<text x="50.6" y="188.8">OE2</text>
<text x="60" y="188.8">GND</text>
<text x="60.3" y="186.3">VCC</text>
<text x="68.8" y="187.5">12</text>
<text x="133.8" y="190.1">VCC</text>
<text x="51.3" y="192.7">SN74CBTD3384</text>
<text x="74.6" y="192.7">GND</text>
<text x="148.2" y="196.5">1</text>
<text x="149" y="192.7">JP4</text>
<text x="148.2" y="199.1">2</text>
<text x="148.2" y="201.7">3</text>
<text x="159.3" y="203">PS/2 MOUSE</text>
<text x="148.2" y="204.3">4</text>
<text x="148.2" y="206.8">5</text>
<text x="148.2" y="209.4">6</text>
<text x="108.1" y="213.3">VCC</text>
<text x="136.2" y="215.8">GND</text>
<text x="149" y="213.3">PS/2</text>
<text x="58.4" y="221">1</text>
<text x="69.3" y="218.4">U11</text>
<text x="84.2" y="221">16</text>
<text x="92.2" y="221.2">C22</text>
<text x="40.8" y="223.8">C20</text>
<text x="63.4" y="222.3">C1+</text>
<text x="75.7" y="222.3">VCC</text>
<text x="77.4" y="227.4">V+</text>
<text x="84.2" y="226.1">2</text>
<text x="92.2" y="225.6">100n</text>
<text x="103" y="226.1">V-10</text>
<text x="112.7" y="226.4">C24</text>
<text x="47.5" y="228.4">100n</text>
<text x="58.4" y="228.7">3</text>
<text x="58.4" y="231.3">4</text>
<text x="63.4" y="230">C1 -</text>
<text x="63.4" y="232.6">C2+</text>
<text x="78" y="230">V-</text>
<text x="84.2" y="228.7">6</text>
<text x="92.2" y="231.5">C23</text>
<text x="111.7" y="231">100n</text>
<text x="143.2" y="233.8">1</text>
<text x="148.7" y="231">JP5</text>
<text x="40.8" y="234.1">C21</text>
<text x="47.5" y="238.7">100n</text>
<text x="58.4" y="239">5</text>
<text x="75.4" y="237.7">GND</text>
<text x="84.2" y="236.4">15</text>
<text x="98.9" y="236.2">100n</text>
<text x="125.9" y="239">RXD_232</text>
<text x="143.2" y="236.4">6</text>
<text x="143.2" y="239">2</text>
<text x="43.6" y="244.1">TXD</text>
<text x="57.3" y="244.1">11</text>
<text x="63.4" y="245.4">T1 IN</text>
<text x="63.4" y="240.3">C2 -</text>
<text x="63.7" y="242.6">TTL</text>
<text x="72.6" y="245.4">T1 OUT</text>
<text x="74.5" y="242.6">RS232</text>
<text x="84.2" y="244.1">14</text>
<text x="108" y="241.6">GND</text>
<text x="125.9" y="241.6">RTS_232</text>
<text x="125.9" y="244.1">TXD_232</text>
<text x="143.2" y="241.6">7</text>
<text x="143.2" y="244.1">3</text>
<text x="159.3" y="244.1">SERIAL RS232</text>
<text x="43.6" y="251.8">CTS</text>
<text x="43.6" y="246.7">RTS</text>
<text x="43.6" y="249.3">RXD</text>
<text x="57.3" y="246.7">10</text>
<text x="57.3" y="249.3">12</text>
<text x="58.4" y="251.8">9</text>
<text x="63.4" y="248">T2 IN</text>
<text x="63.4" y="250.6">R1 OUT</text>
<text x="72.6" y="248">T2 OUT</text>
<text x="74.8" y="250.6">R1 IN</text>
<text x="84.2" y="249.3">13</text>
<text x="84.2" y="251.8">8</text>
<text x="84.2" y="246.7">7</text>
<text x="125.9" y="246.7">CTS_232</text>
<text x="143.2" y="246.7">8</text>
<text x="143.2" y="249.3">4</text>
<text x="143.2" y="251.8">9</text>
<text x="63.4" y="253.1">R2 OUT</text>
<text x="66.7" y="257">MAX232ID</text>
<text x="74.8" y="253.1">R2 IN</text>
<text x="143.2" y="254.4">5</text>
<text x="136.2" y="259.6">GND</text>
<text x="146.2" y="259.8">CAN9_M</text>
<text x="107.9" y="273.7">Title:</text>
<text x="120.7" y="273.7">FITKIT - PERSONAL COMPUTER INTERFACE</text>
<text x="107.9" y="278.8">Name:</text>
<text x="120.7" y="278.8">PCINT.sch</text>
<text x="161.8" y="278.8">Revision:</text>
<text x="174.7" y="278.8">2.0</text>
<text x="107.9" y="284">Copyright:</text>
<text x="120.7" y="284">CAMEA s.r.o. &amp; R.B.E.</text>
<text x="144.6" y="284">2008</text>
<text x="161.8" y="284">Page:</text>
<text x="174.7" y="284">4</text>
<text x="107.9" y="289.1">Authors:</text>
<text x="120.7" y="289.1">Otto Fucik &amp; Radomir Bardas</text>
</g>
</svg>
